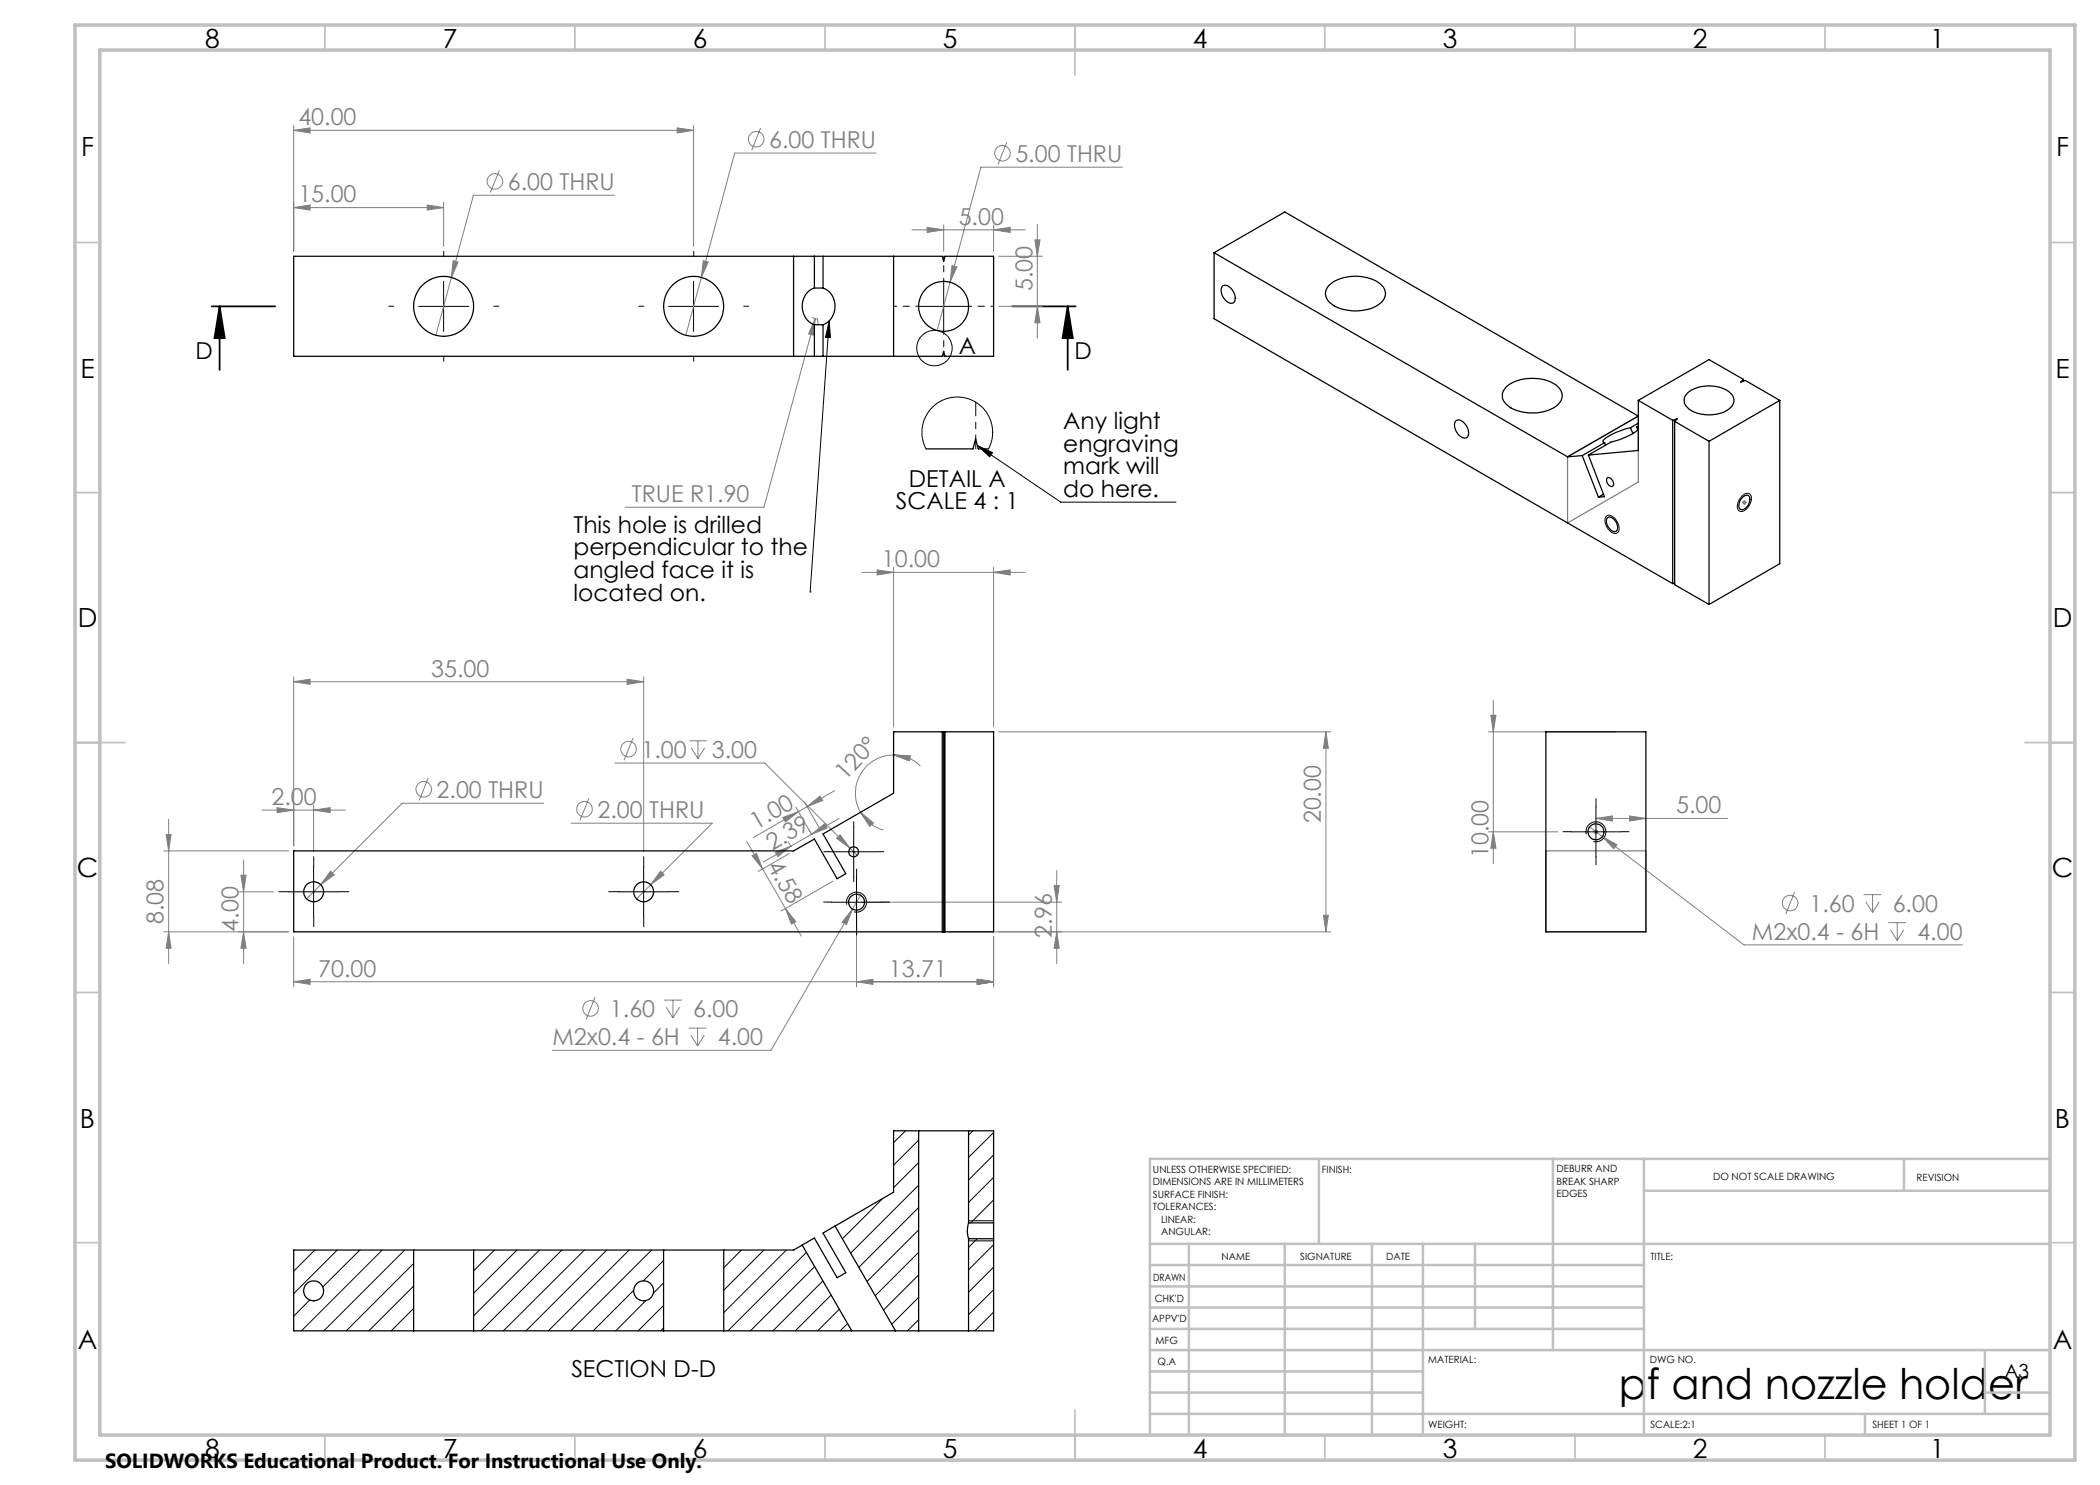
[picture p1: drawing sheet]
<svg xmlns="http://www.w3.org/2000/svg" width="420mm" height="297mm" viewBox="0 0 420 297" stroke-linecap="round" stroke-linejoin="round" font-family="sans-serif">
<g fill="none" stroke="#808080" stroke-width=".2">
<path d="M58.7 26.1l3.3-.5v1zM58.7 25.1v25.2M58.7 26.1h80M99.9 34l-1.8 4.5M122.9 39h-28.2l-7.5 28.1M135.4 25.6l3.3 .5-3.3 .5zM138.7 25.1v24.2M152.1 25.6l-1.7 4.5M175.2 30.6h-28.3l-9.7 36.5M201.4 28.4l-1.8 4.5M224.5 33.4h-28.3l-8.8 32.7M58.7 41.5l3.3-.5v1z"/>
<path d="M58.7 41.5h30M85.4 41l3.3 .5-3.3 .5zM88.7 40.5v8.8M90.6 52.1l1 .3-1.3 3.1zM140.7 52.1l.9 .3-1.3 3.1zM182.4 46h22.7M185.4 45.5l3.3 .5-3.3 .5zM188.7 45v5.3M190.4 53.1l1 .3-1.4 3zM198.7 46l3.3-.5v1zM198.7 45v5.3M199.7 51.3h8.8"/>
<path d="M207 48h1l-.5 3.3zM207.5 44.9v22.7M162.5 63.5l1 .3 .1 1.2M163.1 63.7l-.4 3.3-1-.2zM163.1 63.7l-10.3 37.8h-27.8M199.7 61.3h8.8M207.5 61.3l.5 3.3h-1zM172.4 114.5h32.7M175.4 114l3.3 .5-3.3 .5zM178.7 113.5v31.9M198.7 114.5l3.3-.5v1zM198.7 113.5v31.9"/>
<path d="M348.4 100.5h1M348.5 100.2l.7 .7M348.9 100v1M349.2 100.2l-.7 .7M58.7 136.3l3.3-.4v1zM58.7 135.4v33.8M58.7 136.3h70M125.4 135.9l3.3 .4-3.3 .6zM128.7 135.4v35M85.6 155.6l-1.7 4.5M117.8 159.6l-1.8 4.5M123 152.6h30l17 17"/>
<path d="M126.6 147.6l-1.8 4.4M137.8 148.2h3.6M138.3 149.6l1.3 2.1M139.6 148.2v3.5M140.9 149.6l-1.3 2.1M166.9 158.1l-5.5 3.2M178.7 151l3.4 .2-.2 1zM178.7 151a7.7 7.7 0 0 0-6.6 11.5M178.7 151a7.6 7.6 0 0 1 5.4 2.2M199.7 146.4h66.5M265.2 146.4l.5 3.2h-1zM265.2 146.4v40"/>
<path d="M297.7 146.4h25.5M298.2 143h1l-.5 3.4zM298.7 140v32.7M32.7 170.2h25M33.2 166.9h1l-.5 3.3zM33.7 163.8v28.9M47.7 178.4h7M48.2 175h1l-.5 3.4zM48.7 172v20.7M52.4 162h16.7M55.4 161.5l3.3 .5-3.3 .5zM62.7 162l3.3-.5v1z"/>
<path d="M62.7 161v9.4M66.1 174.2l.8 .8-2.8 1.9zM108.7 160.7h-28.3l-19.1 19.1M114.2 164.6h28.3l-15.2 15.2M132.1 174.2l.7 .8-2.7 1.9zM149.3 168.3l7.8 13.4M150.4 171.2l.9-.5 1.2 3.1zM155 170.5l3.2-1.3-2.6 2.1zM156.6 163.5l3.1-1.2-2.6 2.1zM157.7 168.4l.5 .9M157.9 170.7l-6.3 3.6M159.2 161.4l3.1 5.5-.5-.9"/>
<path d="M159.7 162.3l-9.1 5.2M160.9 160.4l3.2 5.5M161.4 161.3l-1.7 1M161.4 161.3l2.6-2.1 .5 .9zM162.3 166.9l2.6-2.2 .5 .9zM166.6 176.2l-10.4 6M167.3 167.7l.7-.7 2 2.6zM167.8 163.7l-15.1 8.7M170 169.6l1.4 1.5M172.1 179l-1.6 2.8M172.1 162.5l2.6 2.1-.8 .7zM172.1 162.5a7.5 7.5 0 0 0 4.6 3.5"/>
<path d="M210.8 177.1h1l-.5 3.3zM211.3 174.1v18.6M297.7 166.4h13.9M298.7 166.4l.5 3.2h-1zM317.9 165.4l30.9 23.6h43.7M318.7 166.4h1M318.8 166l.7 .7M319.2 165.9v1M319.2 163.7l3.3-.5v1zM319.2 163.7h26.3M319.5 166l-.7 .7M320.5 167.3l2.9 1.6-.6 .9z"/>
<path d="M325.9 163.2l3.3 .5-3.3 .5zM358.9 178.4l-1.7 4.4M372.7 178.9h3.6M374.5 178.9v3.6M32.7 186.4h25M33.7 186.4l.5 3.2h-1zM48.7 186.4l.5 3.2h-1zM58.7 196.4l3.3-.5v1zM58.7 187.4v10M58.7 196.4h140M119 199.5l-1.8 4.4M157.1 181.7l2.1 2.6-.9 .5z"/>
<path d="M157.1 181.7l3.2 5.5M170.5 181.8l-1.2 3.1-.9-.5zM170.5 181.8l-16.3 28.3h-43.7M171.3 196.4l3.3-.5v1zM171.3 181.4v16M172.3 180.4h40M189.7 186.4h76.5M195.4 195.9l3.3 .5-3.3 .5zM198.7 187.4v10M211.3 186.4l.5 3.2h-1zM264.7 183.1h1l-.5 3.3zM373.2 180.4l1.3 2.1"/>
<path d="M375.8 180.4l-1.3 2.1M377.6 184.5h3.6M378.1 186l1.3 2.1M379.4 184.5v3.6M380.8 186l-1.4 2.1M132.8 200h3.6M133.2 201.4l1.4 2.2M134.6 200v3.6M135.9 201.4l-1.3 2.2M137.8 205.6h3.5M138.2 207l1.3 2.2M139.5 205.6v3.6"/>
<path d="M140.9 207l-1.4 2.2"/>
<circle cx="99" cy="36.3" r="1.56"/>
<circle cx="151.2" cy="27.8" r="1.56"/>
<circle cx="200.5" cy="30.7" r="1.55"/>
<circle cx="84.7" cy="157.9" r="1.55"/>
<circle cx="125.7" cy="149.8" r="1.55"/>
<circle cx="116.9" cy="161.8" r="1.55"/>
<circle cx="358" cy="180.6" r="1.55"/>
<circle cx="118.1" cy="201.7" r="1.56"/>
</g>
<g fill="none" stroke="#000" stroke-width=".2">
<path d="M88.7 56.3v10M138.7 56.3v10M188.7 56.3v10M83.7 61.3h10M133.7 61.3h10M165.8 64.2l.3 3.3-1-.1zM165.8 64.2l-3.8 54.2M183.7 61.3h10M195.5 89.1l3 1.4-.6 .9zM195.5 89.1l16.7 11.3h23M348.4 99.2l.1-.1a.99 .99 0 0 1 1.3-.4 .99 .99 0 0 1 .5 1.3 2.46 2.46 0 0 1-2.3 2.3 1.32 1.32 0 0 1-.4-1.9zM162 118.4h.1"/>
<path d="M321.3 103.2l.1-.1a1.96 1.96 0 0 1 2.2 1.6 1.28 1.28 0 0 1-.5 2 2.61 2.61 0 0 1-1.9-3.4zM57.7 178.4h10M62.7 173.4v10M123.7 178.4h10M128.7 173.4v10M165.7 170.4h10M170.7 165.3v10.1M171.3 175.4v10M314.2 166.4h10M317.3 166.9a2 2 0 0 1 1.7-2.5 2 2 0 0 1 2.2 2.2 2 2 0 0 1-2.5 1.7M319.2 161.4v10M166.3 180.4h10"/>
<path d="M169.4 180.9a1.99 1.99 0 0 1 1.7-2.5 1.99 1.99 0 0 1 2.2 2.2 1.99 1.99 0 0 1-2.5 1.7M193.7 248.2h5M193.7 244.2h5"/>
<circle cx="186.9" cy="69.6" r="3.5"/>
</g>
<path d="M42.3 61.3h12.7M43.9 61.3l1 6.3h-2zM43.9 61.3v12.7M202.4 61.3h12.7M213.5 61.3l1.1 6.3h-2.1zM213.5 61.3v12.7" fill="none" stroke="#000" stroke-width=".35"/>
<path d="M188.7 56.3v-5M183.7 61.3h-5M188.7 66.3v5M193.7 61.3h5" fill="none" stroke="#000" stroke-width=".2" stroke-dasharray="15.2 1.3 1.3 1.3" stroke-dashoffset="14.6"/>
<g fill="none" stroke="#000" stroke-width=".2" stroke-dasharray="15.2 1.3 1.3 1.3">
<path d="M88.7 51.3v-1M138.7 51.3v-1M78.7 61.3h-1M88.7 71.3v1M98.7 61.3h1M128.7 61.3h-1M138.7 71.3v1M148.7 61.3h1M57.7 178.3h-2M62.7 173.3v-2M67.7 178.3h2M123.7 178.3h-2"/>
<path d="M128.7 173.3v-2M133.7 178.3h2M165.7 170.3h-1M170.7 165.3v-1M170.7 175.3v1M171.3 175.4v-1.6M175.7 170.3h1M314.2 166.3h-1.6M319.2 161.3v-1.6M319.2 171.3v1.6M324.2 166.3h1.6M62.7 183.3v2"/>
<path d="M128.7 183.3v2M166.3 180.4h-1.6M171.3 185.4v1.6M176.3 180.4h1.6"/>
</g>
<path d="M195.1 80.4v9.4" fill="none" stroke="#000" stroke-width=".2" stroke-dasharray="15.2 1.3 1.3 1.3" stroke-dashoffset="12.5"/>
<g fill="none" stroke="#c0c0c0" stroke-width=".35">
<path d="M65 5v5M115 5v5M165 5v5M215 5v10M265 5v5M315 5v5M365 5v5M15 48.5h5M410 48.5h5M15 98.5h5M410 98.5h5M15 148.5h10"/>
<path d="M405 148.5h10M15 198.5h5M410 198.5h5M15 248.5h5M410 248.5h5M65 287v5M115 287v5M165 287v5M215 282v10M265 287v5M315 287v5M365 287v5"/>
</g>
<g fill="none" stroke="#c0c0c0" stroke-width=".5">
<path d="M263.8 231.8v17M310.6 231.8v38.2M328.8 231.8v55.2M328.8 238.2h81.2M380.8 231.8v6.4M410 231.8h-180v55.2M230 248.8h180M230 257.3h98.8M230 253h98.8M237.8 248.8v38.2M257 248.8v38.2M274.4 248.8v38.2"/>
<path d="M284.6 248.8v38.2M295 248.8v17M230 265.8h98.8M230 261.5h98.8M230 278.5h54.6M230 274.3h54.6M230 270h180M397 278.5h13M397 270v12.8M230 282.8h180M373 282.8v4.2"/>
</g>
<path d="M15 5h400v287h-400zM20 10h390v277h-390z" fill="none" stroke="#c0c0c0" stroke-width=".7"/>
<path d="M313.5 91.4l14.2-8.2v13.2l-14.2 8.2zM309.2 170.2h20v16.2h-20z" fill="none" stroke="#808080" stroke-width=".25"/>
<g fill="#000">
<path d="M165.8 64.2l.3 3.3-1-.1zM195.5 89.1l3 1.4-.6 .9z"/>
<path d="M213.5 61.3l1.1 6.3h-2.1zM43.9 61.3l1 6.3h-2z"/>
</g>
<g fill="#808080">
<path d="M195.4 195.9l3.3 .5-3.3 .5zM58.7 196.4l3.3-.5v1zM198.7 114.5l3.3-.5v1zM175.4 114l3.3 .5-3.3 .5zM195.4 195.9l3.3 .5-3.3 .5zM171.3 196.4l3.3-.5v1zM62.7 162l3.3-.5v1zM55.4 161.5l3.3 .5-3.3 .5zM125.4 135.9l3.3 .4-3.3 .6zM58.7 136.3l3.3-.4v1zM85.4 41l3.3 .5-3.3 .5zM58.7 41.5l3.3-.5v1zM135.4 25.6l3.3 .5-3.3 .5zM58.7 26.1l3.3-.5v1z"/>
<path d="M168 167l-.7 .7 2.7 1.9zM170.5 181.8l-2.1 2.6 .9 .5zM66.1 174.2l-2 2.7 2.8-1.9zM132.1 174.2l-2 2.7 2.7-1.9zM90.6 52.1l-.3 3.4 1.3-3.1zM140.7 52.1l-.4 3.4 1.3-3.1zM190.4 53.1l-.4 3.3 1.4-3zM185.4 45.5l3.3 .5-3.3 .5zM198.7 46l3.3-.5v1zM163.1 63.7l-1.4 3.1 1 .2zM319.2 163.7l3.3-.5v1zM325.9 163.2l3.3 .5-3.3 .5zM320.5 167.3l2.3 2.5 .6-.9z"/>
<path d="M155 170.5l3.2-1.3-2.6 2.1zM162.3 166.9l2.6-2.2 .5 .9z"/>
<path d="M161.4 161.3l2.6-2.1 .5 .9zM156.6 163.5l3.1-1.2-2.6 2.1z"/>
<path d="M178.7 151l3.4 .2-.2 1zM172.1 162.5l2.6 2.1-.8 .7z"/>
<path d="M33.7 186.4l.5 3.2h-1zM33.2 166.9h1l-.5 3.3zM211.3 186.4l.5 3.2h-1zM210.8 177.1h1l-.5 3.3zM207.5 61.3l.5 3.3h-1zM207 48h1l-.5 3.3z"/>
<path d="M265.2 146.4l.5 3.2h-1zM264.7 183.1h1l-.5 3.3zM48.2 175h1l-.5 3.4zM48.7 186.4l.5 3.2h-1zM298.2 143h1l-.5 3.4zM298.7 166.4l.5 3.2h-1z"/>
<path d="M150.4 171.2l.9-.5 1.2 3.1zM157.1 181.7l2.1 2.6-.9 .5z"/>
</g>
<g fill="none" stroke="#000" stroke-width=".25">
<path d="M58.7 51.3h129.8l.2 1 .3-1h9.7v20h-9.7l-.3-1-.2 1h-129.8zM158.7 51.3v20M162.9 57.6a4 4 0 0 0-2.5 3.7 4 4 0 0 0 2.5 3.6M162.9 57.6h1.7M162.9 51.3v6.3M164.6 57.6a4 4 0 0 1 2.4 3.7 4 4 0 0 1-2.4 3.6M164.6 51.3v6.3M178.7 51.3v20M242.8 50.5v13.2l91.7 53M242.8 50.5l70.7 40.9M242.8 50.5l14.2-8.1 70.7 40.8-14.2 8.2M244.4 57.3a1.24 1.24 0 0 1 1.8 .4 2.28 2.28 0 0 1 .5 2.8 1.93 1.93 0 0 1-2.3-1.4l-.1-.4a1.6 1.6 0 0 1 .1-1.4z"/>
<path d="M265.9 57a8.6 8.6 0 0 1 10.4 0 2.3 2.3 0 0 1-.5 3.8 8.8 8.8 0 0 1-9.9-.3 2.25 2.25 0 0 1 0-3.5zM162.9 64.9h1.7M162.9 64.9v6.4M164.6 64.9v6.4M301.2 77.4a8.7 8.7 0 0 1 10.4 0 2.35 2.35 0 0 1-.4 3.8 9.1 9.1 0 0 1-9.5 0 2.38 2.38 0 0 1-.5-3.8zM337.4 78.7a7 7 0 0 1 8.8 0 1.94 1.94 0 0 1-.4 3.1 7.2 7.2 0 0 1-8.4-.3 1.85 1.85 0 0 1 0-2.8zM348.7 75.9l-6.9-4-14.1 8.2M348.7 75.9l-.5 .5 .9-.3 6.9 4M348.7 75.9v.3M185.2 89.8h9.4l.5-2 .6 2h2M291.1 84.2a1.22 1.22 0 0 1 1.8 .4 2.28 2.28 0 0 1 .5 2.9 1.92 1.92 0 0 1-2.3-1.5l-.1-.4a1.66 1.66 0 0 1 .1-1.4zM316.4 91.1l-2.9 .3"/>
<path d="M316.4 91.1l3.3 8.3M317.7 91l3.2 8.3-1.2 .1M320.7 98.8l-1 .6M320.9 88.5l.2 .5M320.9 88.5l-4.5 2.6M321.5 95.5a1.2 1.2 0 0 1 1.1 1.7 1.1 1.1 0 0 1-1.1-.5 1.1 1.1 0 0 1 0-1.2zM326.1 85.5a12.1 12.1 0 0 0-5.5 2.6v.3l.3 .1M326.1 85.5l.5 1.2M327.3 85.4l.4 .2M327.3 85.4l.3 .6M327.7 85.8a10.3 10.3 0 0 1-5.5 2.6l-4.5 2.6M327.7 80.1l6.8 4"/>
<path d="M327.7 80.1v10l-10 .9M327.7 85.2l-.4 .2M327.7 84.6l-1.6 .9M334.5 84.1l1-.4-.6 .6M334.5 84.1v32.6M334.9 84.3l6.9 4M334.9 84.3v32.6l6.9 4M341.8 88.3v32.6M348.7 99.3a.78 .78 0 0 1 1-.2 .78 .78 0 0 1 .3 1.1 1.9 1.9 0 0 1-1.8 1.7 1.69 1.69 0 0 1 .5-2.6zM356 80.1l-14.2 8.2M356 80.1v32.6l-14.2 8.2M321.5 103.6a1.26 1.26 0 0 1 1.8 .9l.2 .7a.78 .78 0 0 1-.2 1.1 .78 .78 0 0 1-1.1-.3 2 2 0 0 1-.7-2.4z"/>
<path d="M334.9 116.6l-.4 .1M188.5 146.4v40M188.7 146.4v40M189 146.4v40M309.2 146.4h20v40h-20zM58.7 170.2h100l4.2-2.4 4.5 8 1.8-1.1-4.6-7.9 14.1-8.2v-12.2h20v40h-140zM183.7 226.2h10M183.7 226.2h-5v12.2l-11.7 6.8M183.7 226.2v40M193.7 226.2h5v18.4M193.7 226.2v18.4M82.7 250h12"/>
<path d="M82.7 250h-24v16.2h24M82.7 250v16.2M94.7 250v16.2M94.7 250h38M132.7 250h12M132.7 250v16.2M144.7 250v16.2M160.4 249l10 17.2M160.4 249l-1.7 1h-14M167 245.2l-2.4 1.4 4.6 7.9-.9 .6-.9 .4-4.5-7.9-2.5 1.4M167 245.2l12.1 21M193.7 244.6a5.2 5.2 0 0 0 0 3.2"/>
<path d="M193.7 244.6h5M193.7 247.8h5M193.7 247.8v18.4M198.7 244.6v3.2M198.7 247.8v18.4h-5M82.7 266.2h12M94.7 266.2h38M132.7 266.2h12M144.7 266.2h25.7M170.4 266.2h8.7M179.1 266.2h4.6M183.7 266.2h10"/>
<circle cx="88.7" cy="61.3" r="6"/>
<circle cx="138.7" cy="61.3" r="6"/>
<circle cx="188.7" cy="61.3" r="5"/>
<circle cx="62.7" cy="178.4" r="2"/>
<circle cx="128.7" cy="178.4" r="2"/>
<circle cx="170.7" cy="170.4" r="1.01"/>
<circle cx="319.2" cy="166.4" r="1.6"/>
<circle cx="171.3" cy="180.4" r="1.6"/>
<circle cx="62.7" cy="258.2" r="1.99"/>
<circle cx="128.7" cy="258.2" r="1.99"/>
</g>
<g fill="none" stroke="#000" stroke-width=".2">
<path d="M185.2 89.8l-.7-2.1-.1-1.8 .3-1.6 .7-1.5 1.3-1.6 1.3-.9 1.3-.6 1.7-.3 1.8 .1 1.7 .6 1.2 .7 1.5 1.6 .9 1.7 .4 2.2-.2 1.9-.6 1.6M176.5 239.7l-8 8.1M181.1 226.2l-2.4 2.3M183.7 228l-5 5M183.7 232.5l-5 5M183.7 237l-13.6 13.6M194.6 226.2l-.9 .8M198.7 231l-5 5M198.7 235.5l-5 5M198.7 240l-4.6 4.6M198.7 226.5l-5 5M61.9 260l-3.2 3.2"/>
<path d="M63 250l-4.3 4.2M67.5 250l-8.8 8.7M72 250l-7.4 7.4M76.4 250l-16.1 16.2M80.9 250l-16.1 16.2M82.7 252.7l-13.4 13.5M82.7 257.2l-8.9 9M98.9 250l-4.2 4.2M103.4 250l-8.7 8.7M107.9 250l-13.2 13.2M112.4 250l-16.2 16.2M116.9 250l-16.2 16.2"/>
<path d="M121.4 250l-16.2 16.2M125.8 250l-16.1 16.2M126.7 258.1l-8.1 8.1M130.3 250l-16.1 16.2M132.7 252.1l-4 4.1M132.7 256.6l-2 2.1M148.3 250l-3.6 3.6M152.8 250l-8.1 8.1M157.3 250l-12.6 12.5M161.3 250.5l-15.7 15.7M162.9 253.3l-12.8 12.9M164.6 256.2l-10 10"/>
<path d="M166.2 259l-7.1 7.2M183.7 241.5l-11.9 12M183.7 246l-10.3 10.3M183.7 250.5l-8.7 8.6M183.7 255l-7 7M183.7 259.5l-5.3 5.3M195.4 247.8l-1.7 1.7M198.7 249l-5 5M198.7 244.5l-.1 .1M198.7 253.4l-5 5M198.7 257.9l-5 5M82.7 261.7l-4.5 4.5"/>
<path d="M129.2 260.1l-6 6.1M132.7 261.1l-5.1 5.1M132.7 265.6l-.6 .6M167.9 261.9l-4.4 4.3M169.5 264.7l-1.5 1.5M183.7 263.9l-2.2 2.3M198.7 262.4l-3.7 3.8"/>
</g>
<text font-size="8.5" x="323.7" y="279.7">pf and nozzle holder</text>
<g font-size="5.3">
<text x="41" y="9.5">8</text>
<text x="88.5" y="9.5">7</text>
<text x="138.5" y="9.5">6</text>
<text x="188.5" y="9.5">5</text>
<text x="238.5" y="9.5">4</text>
<text x="288.5" y="9.5">3</text>
<text x="338.5" y="9.5">2</text>
<text x="386" y="9.5">1</text>
<text x="16.2" y="31.3">F</text>
<text x="411.2" y="31.3">F</text>
<text x="16.1" y="75.5">E</text>
<text x="411.1" y="75.5">E</text>
<text x="15.5" y="125.5">D</text>
<text x="410.5" y="125.5">D</text>
<text x="15.4" y="175.5">C</text>
<text x="410.4" y="175.5">C</text>
<text x="16" y="225.5">B</text>
<text x="411" y="225.5">B</text>
<text x="15.5" y="269.8">A</text>
<text x="410.5" y="269.8">A</text>
<text x="41" y="291.5">8</text>
<text x="88.5" y="291.5">7</text>
<text x="138.5" y="291.5">6</text>
<text x="188.5" y="291.5">5</text>
<text x="238.5" y="291.5">4</text>
<text x="288.5" y="291.5">3</text>
<text x="338.5" y="291.5">2</text>
<text x="386" y="291.5">1</text>
</g>
<g font-size="4.7" fill="#808080">
<text x="59.7" y="25">40.00</text>
<text x="153.8" y="29.5">6.00 THRU</text>
<text x="203.1" y="32.3">5.00 THRU</text>
<text x="59.7" y="40.5">15.00</text>
<text x="101.6" y="38">6.00 THRU</text>
<text x="191.7" y="44.9">5.00</text>
<text x="206.5" y="58.3" transform="rotate(-90 206.5 58.3)">5.00</text>
<text x="126.3" y="100.4">TRUE R1.90</text>
<text x="176.4" y="113.5">10.00</text>
<text x="86.3" y="135.3">35.00</text>
<text x="128.3" y="151.5">1.00</text>
<text x="142.3" y="151.5">3.00</text>
<text x="54.3" y="161">2.00</text>
<text x="87.3" y="159.6">2.00 THRU</text>
<text x="169.1" y="156.3" transform="rotate(-47 169.1 156.3)">120°</text>
<text x="119.5" y="163.5">2.00 THRU</text>
<text x="151.3" y="166" transform="rotate(-30 151.3 166)">1.00</text>
<text x="264.2" y="164.7" transform="rotate(-90 264.2 164.7)">20.00</text>
<text x="335.2" y="162.7">5.00</text>
<text x="153.4" y="173.2" transform="rotate(60 153.4 173.2)">4.58</text>
<text x="154.4" y="170.2" transform="rotate(-30 154.4 170.2)">2.39</text>
<text x="297.7" y="171.6" transform="rotate(-90 297.7 171.6)">10.00</text>
<text x="32.7" y="184.8" transform="rotate(-90 32.7 184.8)">8.08</text>
<text x="361.9" y="182.3">1.60</text>
<text x="378.5" y="182.3">6.00</text>
<text x="47.7" y="186.4" transform="rotate(-90 47.7 186.4)">4.00</text>
<text x="210.3" y="187.6" transform="rotate(-90 210.3 187.6)">2.96</text>
<text x="350.4" y="187.9">M2x0.4 - 6H</text>
<text x="383.5" y="187.9">4.00</text>
<text x="63.7" y="195.3">70.00</text>
<text x="177.8" y="195.3">13.71</text>
<text x="122" y="203.4">1.60</text>
<text x="138.6" y="203.4">6.00</text>
<text x="110.5" y="209">M2x0.4 - 6H</text>
<text x="143.6" y="209">4.00</text>
</g>
<g font-size="4.7">
<text x="39.1" y="71.8">D</text>
<text x="191.8" y="70.9">A</text>
<text x="214.9" y="71.8">D</text>
<text x="212.6" y="85.8">Any light</text>
<text x="212.6" y="90.3">engraving</text>
<text x="212.6" y="94.9">mark will</text>
<text x="179.2" y="101.8">SCALE 4 : 1</text>
<text x="181.8" y="97.3">DETAIL A</text>
<text x="212.6" y="99.4">do here.</text>
<text x="114.7" y="106.6">This hole is drilled</text>
<text x="114.7" y="111.1">perpendicular to the</text>
<text x="114.7" y="115.6">angled face it is</text>
<text x="114.7" y="120.1">located on.</text>
<text x="114.3" y="275.4">SECTION D-D</text>
</g>
<text font-size="4.1" x="21" y="293.7">SOLIDWORKS Educational Product. For Instructional Use Only.</text>
<text font-size="3.9" x="400.9" y="275.5">A3</text>
<g font-size="2">
<text x="230.6" y="234.6">UNLESS OTHERWISE SPECIFIED:</text>
<text x="230.6" y="237.1">DIMENSIONS ARE IN MILLIMETERS</text>
<text x="230.6" y="239.6">SURFACE FINISH:</text>
<text x="264.4" y="234.6">FINISH:</text>
<text x="311.3" y="234.5">DEBURR AND</text>
<text x="311.3" y="237">BREAK SHARP</text>
<text x="311.3" y="239.5">EDGES</text>
<text x="342.6" y="236">DO NOT SCALE DRAWING</text>
<text x="383.3" y="236.2">REVISION</text>
<text x="230.6" y="242.1">TOLERANCES:</text>
<text x="232.2" y="244.6">LINEAR:</text>
<text x="232.2" y="247.1">ANGULAR:</text>
<text x="244.3" y="252">NAME</text>
<text x="260" y="251.9">SIGNATURE</text>
<text x="277.2" y="251.9">DATE</text>
<text x="330.1" y="251.9">TITLE:</text>
<text x="230.6" y="256.1">DRAWN</text>
<text x="230.9" y="260.3">CHK'D</text>
<text x="230.4" y="264.4">APPV'D</text>
<text x="231.1" y="268.8">MFG</text>
<text x="231.5" y="273">Q.A</text>
<text x="285.6" y="272.5">MATERIAL:</text>
<text x="330" y="272.5">DWG NO.</text>
<text x="285.6" y="285.5">WEIGHT:</text>
<text x="330.1" y="285.6">SCALE:2:1</text>
<text x="374.5" y="285.6">SHEET 1 OF 1</text>
</g>
</svg>
